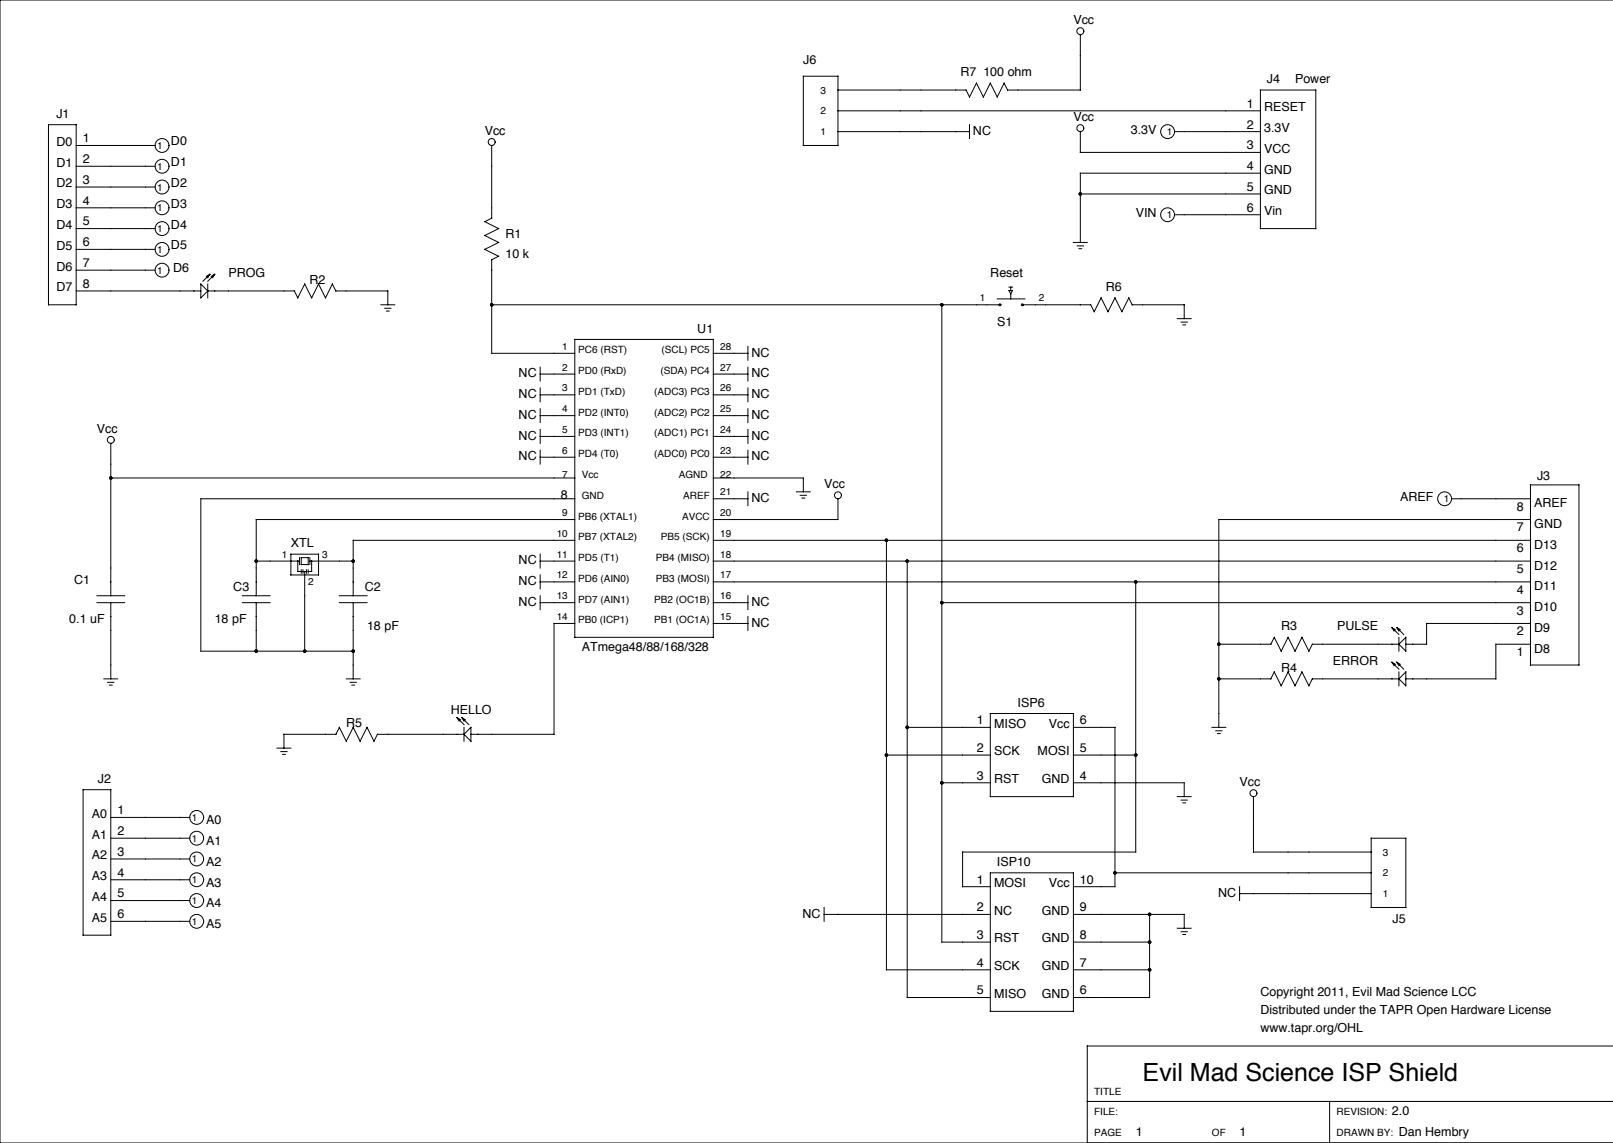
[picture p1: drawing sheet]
<svg xmlns="http://www.w3.org/2000/svg" width="592mm" height="419mm" viewBox="0 0 592 419" stroke-linecap="round" stroke-linejoin="round" font-family="sans-serif">
<g fill="none" stroke="#000" stroke-width=".37">
<path d="M396.2 12.7v20.3h-26.7l-1.2-2.5M591.7 0h-591.7v419.1h591.7M294.6 27.9h12.7v25.4h-12.7zM368.3 30.5l-2.5 5.1-2.6-5.1-2.5 5.1-2.6-5.1-2.5 5.1-1.3-2.6h-47M462.3 33h20.3v50.8h-20.3zM17.8 45.7h10.1v66.1h-10.1zM27.9 53.3h29M180.3 53.3v26.7l-2.5 1.3 5.1 2.5-5.1 2.6 5.1 2.5-5.1 2.5 5.1 2.6-2.6 1.2M307.3 48.3h48.3M307.3 40.6h155M355.6 45.7v5.1M396.2 48.3v7.6h66.1"/>
<path d="M430.8 48.3h31.5M27.9 61h29M27.9 68.6h29M27.9 76.2h29M396.2 71.1h66.1M430.8 78.7h31.5M462.3 63.5h-66.1v25.4M27.9 83.8h29M27.9 91.4h29M27.9 99.1h29M180.3 95.2v34.3h30.5M393.7 88.9h5.1"/>
<path d="M395.1 90.2h2.3M395.7 91.2h1M27.9 106.7h45.8M73.7 104.1l2.5 2.6-2.5 2.5zM76.2 104.1v5.1M77 100.6l-2.6 2.5M77 100.6l-1.3 .7M77 100.6l-.8 1.3M78.7 100.6l-2.5 2.5M78.7 100.6l-1.2 .7M78.7 100.6l-.7 1.3M121.9 104.1l1.2 2.6h19.1v5.1"/>
<path d="M121.9 104.1l-2.5 5.1-2.6-5.1-2.5 5.1-2.5-5.1-2.6 5.1-1.3-2.5h-31.7M139.7 111.8h5.1M141.1 113h2.3M141.7 114h1M180.3 111.8h186.1M345.4 111.8v233.6h17.8M365.8 109.6h10.1M370.1 105.3h1.2M370.1 106.6h1.2l-.6 1.2zM370.7 105.3v1.3M370.7 107.8v1.8M375.3 111.8h24.7l1.3 2.5 2.6-5.1 2.5 5.1 2.5-5.1 2.6 5.1 2.5-5.1 1.3 2.6h19v5"/>
<path d="M431.8 116.8h5.1M433.2 118.1h2.3M433.8 119.1h1M198.1 137.2h12.7M198.1 134.6v5.1M210.8 124.5h50.8v109.2h-50.8zM261.6 129.5h12.7M261.6 137.2h12.7M274.3 127v5.1M274.3 134.6v5.1M198.1 144.8h12.7M198.1 152.4h12.7"/>
<path d="M198.1 142.2v5.1M198.1 149.9v5M198.1 157.5v5.1M261.6 144.8h12.7M261.6 152.4h12.7M274.3 142.2v5.1M274.3 149.9v5M274.3 157.5v5.1M40.6 175.3h170.2M40.6 162.6v55.8M198.1 160h12.7M198.1 167.6h12.7"/>
<path d="M198.1 165.1v5.1M261.6 175.3h33v5M261.6 160h12.7M261.6 167.6h12.7M274.3 165.1v5.1M561.3 177.8h17.8v66h-17.8zM210.8 190.5h-116.8v27.9M210.8 182.9h-137.1v55.9h55.8M210.8 198.1h-81.3v20.3M261.6 182.9h12.7M261.6 198.1h299.7M274.3 180.3v5.1"/>
<path d="M292.1 180.3h5.1M293.5 181.6h2.3M294.1 182.6h1M307.3 182.9v7.6h-45.7M325.1 198.1v157.5h38.1M532.4 182.9h28.9M561.3 190.5h-114.3v76.2M35.6 218.4h10.1M88.9 218.4h10.2M94 205.7h15.9M106.7 203.2h10.1v7.6h-10.1zM109.2 205.7v3.8h1.3"/>
<path d="M109.9 204.5v2.5M110.5 204.5h2.5v2.5h-2.5zM110.5 208.9v1.3M111.1 208.9v1.3M111.1 209.5h1.3M111.8 209.5v29.3M112.4 208.9v1.3M113 208.9v1.3M113.7 205.7h15.8M113.7 204.5v2.5M114.3 205.7v3.8h-1.3M124.5 218.4h10.1"/>
<path d="M198.1 205.7h12.7M198.1 213.4h12.7M198.1 203.2v5.1M198.1 210.8v5.1M198.1 218.4v5.1M261.6 205.7h299.7M261.6 213.4h299.7M274.3 218.4v5.1M332.7 205.7v160.1h30.5M416.6 213.4v99h-63.5v12.7h10.1M35.6 221h10.1M40.6 221v27.9"/>
<path d="M88.9 221h10.2M94 221v17.8M124.5 221h10.1M129.5 221v27.9M198.1 221h12.7M210.8 228.6h-7.6v40.6h-30.5M261.6 221h12.7M261.6 228.6h12.7M274.3 226.1v5M345.4 221h215.9M447 236.2h19.1M466.1 236.2l1.3-2.5 2.5 5.1 2.5-5.1 2.6 5.1 2.5-5.1 2.6 5.1 1.2-2.6h31.8"/>
<path d="M510.5 230.1l2.6 2.6M510.5 230.1l1.3 .8M510.5 230.1l.8 1.3M512.3 230.1l2.6 2.6M512.3 230.1l1.3 .8M512.3 230.1l.8 1.3M513.1 233.7v5.1M515.6 233.7v5.1l-2.5-2.6zM561.3 236.2h-12.7v12.7h-33M561.3 228.6h-38.1v7.6h-7.6M38.1 248.9h5.1M39.5 250.2h2.3"/>
<path d="M40.1 251.2h1M127 248.9h5.1M128.4 250.2h2.3M129 251.2h1M447 248.9h19.1M466.1 248.9l1.3-2.5 2.5 5.1 2.5-5.1 2.6 5.1 2.5-5.1 2.6 5.1 1.2-2.6h31.8M510.5 242.8l2.6 2.6M510.5 242.8l1.3 .8M510.5 242.8l.8 1.3M512.3 242.8l2.6 2.6M512.3 242.8l1.3 .8M512.3 242.8l.8 1.3"/>
<path d="M513.1 246.4v5.1M515.6 246.4v5.1l-2.5-2.6zM101.6 274.3h5.1M103 275.6h2.3M103.6 276.6h1M123.2 269.2h-19.1v5.1M124.5 266.7l2.5 5.1 2.5-5.1 2.6 5.1 2.5-5.1 2.6 5.1 1.2-2.6h31.8M124.5 266.7l-1.3 2.5M167.6 263.1l2.6 2.6M167.6 263.1l1.3 .8M167.6 263.1l.8 1.3M169.4 263.1l2.6 2.6"/>
<path d="M169.4 263.1l1.3 .8M169.4 263.1l.8 1.3M170.2 269.2l2.5-2.5v5.1zM170.2 266.7v5.1M325.1 276.9h38.1M332.7 266.7h30.5M363.2 261.6h30.5v30.5h-30.5zM393.7 266.7h15.2v58.4h-15.2M393.7 276.9h22.9M444.5 266.7h5.1M445.9 268h2.3M446.5 269h1"/>
<path d="M30.5 289.6h10.1v53.3h-10.1zM40.6 299.7h29M345.4 287h17.8M393.7 287h40.6v5.1M431.8 292.1h5.1M433.2 293.4h2.3M433.8 294.4h1M459.7 292.1v20.3h43.2M40.6 307.3h29M40.6 315h29M502.9 307.3h12.7v25.4h-12.7zM40.6 322.6h29"/>
<path d="M40.6 330.2h29M40.6 337.8h29M302.3 335.3h60.9M302.3 332.7v5.1M363.2 320h30.5v50.8h-30.5zM393.7 335.3h40.6v5.1M408.9 320h94M421.6 335.3v30.5h-27.9M454.7 327.7h48.2M454.7 325.1v5.1M393.7 345.4h27.9M393.7 355.6h27.9"/>
<path d="M431.8 340.4h5.1M433.2 341.6h2.3M433.8 342.6h1M591.7 383.5h-192.9v35.6M398.8 403.9h192.9M487.7 403.9v15.2"/>
<circle cx="396.2" cy="11.4" r="1.27"/>
<circle cx="59.4" cy="53.3" r="2.54"/>
<circle cx="180.3" cy="52.1" r="1.27"/>
<circle cx="396.2" cy="47" r="1.27"/>
<circle cx="428.2" cy="48.3" r="2.54"/>
<circle cx="59.4" cy="61" r="2.54"/>
<circle cx="59.4" cy="76.2" r="2.54"/>
<circle cx="59.4" cy="68.6" r="2.54"/>
<circle cx="428.2" cy="78.7" r="2.54"/>
<circle cx="59.4" cy="99.1" r="2.54"/>
<circle cx="59.4" cy="91.4" r="2.54"/>
<circle cx="59.4" cy="83.8" r="2.54"/>
<circle cx="366.8" cy="111.8" r=".36"/>
<circle cx="375" cy="111.8" r=".36"/>
<circle cx="40.6" cy="161.3" r="1.27"/>
<circle cx="307.3" cy="181.6" r="1.27"/>
<circle cx="529.8" cy="182.9" r="2.54"/>
<circle cx="72.1" cy="299.7" r="2.54"/>
<circle cx="459.7" cy="290.8" r="1.27"/>
<circle cx="72.1" cy="307.3" r="2.54"/>
<circle cx="72.1" cy="315" r="2.54"/>
<circle cx="72.1" cy="330.2" r="2.54"/>
<circle cx="72.1" cy="337.8" r="2.54"/>
<circle cx="72.1" cy="322.6" r="2.54"/>
</g>
<g fill="#000">
<circle cx="396.2" cy="71.1" r=".63"/>
<circle cx="180.3" cy="111.8" r=".64"/>
<circle cx="345.4" cy="111.8" r=".64"/>
<circle cx="40.6" cy="175.3" r=".64"/>
<circle cx="325.1" cy="198.1" r=".64"/>
<circle cx="94" cy="205.7" r=".64"/>
<circle cx="129.5" cy="205.7" r=".64"/>
<circle cx="332.7" cy="205.7" r=".64"/>
<circle cx="416.6" cy="213.4" r=".64"/>
<circle cx="94" cy="238.8" r=".64"/>
<circle cx="111.8" cy="238.8" r=".64"/>
<circle cx="129.5" cy="238.8" r=".64"/>
<circle cx="345.4" cy="221" r=".64"/>
<circle cx="447" cy="236.2" r=".63"/>
<circle cx="447" cy="248.9" r=".63"/>
<circle cx="325.1" cy="276.9" r=".64"/>
<circle cx="332.7" cy="266.7" r=".64"/>
<circle cx="416.6" cy="276.9" r=".64"/>
<circle cx="345.4" cy="287" r=".64"/>
<circle cx="408.9" cy="320" r=".63"/>
<circle cx="421.6" cy="335.3" r=".63"/>
<circle cx="421.6" cy="345.4" r=".63"/>
<circle cx="421.6" cy="355.6" r=".63"/>
</g>
<text font-size="9.2" x="419.1" y="396.2">Evil Mad Science ISP Shield</text>
<g font-size="4.6">
<text x="393.7" y="8.9">Vcc</text>
<text x="294.6" y="23.6">J6</text>
<text x="352.3" y="27.9">R7 100 ohm</text>
<text x="464.7" y="30.5">J4</text>
<text x="475" y="30.5">Power</text>
<text x="457.3" y="39.5">1</text>
<text x="463.7" y="40.8">RESET</text>
<text x="20.7" y="43.2">J1</text>
<text x="393.7" y="44.4">Vcc</text>
<text x="457.3" y="47.1">2</text>
<text x="20.7" y="53.5">D0</text>
<text x="30.4" y="52.2">1</text>
<text x="62.7" y="53.3">D0</text>
<text x="177.8" y="49.5">Vcc</text>
<text x="356.9" y="49.5">NC</text>
<text x="414.7" y="49">3.3V</text>
<text x="463.7" y="48.4">3.3V</text>
<text x="30.4" y="59.8">2</text>
<text x="457.3" y="54.7">3</text>
<text x="463.7" y="56">VCC</text>
<text x="20.7" y="61.1">D1</text>
<text x="62.7" y="61">D1</text>
<text x="457.3" y="62.4">4</text>
<text x="463.7" y="63.6">GND</text>
<text x="20.7" y="68.7">D2</text>
<text x="30.4" y="67.4">3</text>
<text x="62.7" y="68.6">D2</text>
<text x="457.3" y="70">5</text>
<text x="463.7" y="71.2">GND</text>
<text x="20.7" y="76.3">D3</text>
<text x="30.4" y="75.1">4</text>
<text x="62.7" y="76.2">D3</text>
<text x="457.3" y="77.6">6</text>
<text x="20.7" y="83.9">D4</text>
<text x="30.4" y="82.7">5</text>
<text x="62.7" y="83.8">D4</text>
<text x="416.5" y="79.5">VIN</text>
<text x="463.7" y="78.9">Vin</text>
<text x="185.4" y="87.1">R1</text>
<text x="20.7" y="91.6">D5</text>
<text x="30.4" y="90.3">6</text>
<text x="62.7" y="91.4">D5</text>
<text x="185.4" y="94.7">10 k</text>
<text x="20.7" y="99.2">D6</text>
<text x="30.4" y="97.9">7</text>
<text x="63.5" y="99.8">D6</text>
<text x="83.8" y="101.6">PROG</text>
<text x="363.2" y="101.6">Reset</text>
<text x="20.7" y="106.8">D7</text>
<text x="30.4" y="105.5">8</text>
<text x="113.5" y="104.1">R2</text>
<text x="405.6" y="106.7">R6</text>
<text x="365.8" y="119.4">S1</text>
<text x="255.8" y="121.9">U1</text>
<text x="275.6" y="130.7">NC</text>
<text x="190.2" y="138.4">NC</text>
<text x="275.6" y="138.4">NC</text>
<text x="190.2" y="146">NC</text>
<text x="275.6" y="146">NC</text>
<text x="190.2" y="153.6">NC</text>
<text x="275.6" y="153.6">NC</text>
<text x="35.6" y="158.8">Vcc</text>
<text x="190.2" y="161.2">NC</text>
<text x="275.6" y="161.2">NC</text>
<text x="190.2" y="168.8">NC</text>
<text x="275.6" y="168.8">NC</text>
<text x="302.3" y="179.1">Vcc</text>
<text x="563.8" y="176">J3</text>
<text x="205.7" y="182.9">8</text>
<text x="275.6" y="184.1">NC</text>
<text x="513.5" y="183.6">AREF</text>
<text x="556.4" y="187.2">8</text>
<text x="562.7" y="186">AREF</text>
<text x="556.4" y="194.8">7</text>
<text x="562.7" y="193.7">GND</text>
<text x="106.7" y="200.7">XTL</text>
<text x="556.4" y="202.5">6</text>
<text x="562.7" y="201.3">D13</text>
<text x="190.2" y="206.9">NC</text>
<text x="556.4" y="210">5</text>
<text x="562.7" y="208.9">D12</text>
<text x="27.2" y="214.2">C1</text>
<text x="190.2" y="214.6">NC</text>
<text x="85.6" y="216.7">C3</text>
<text x="133.8" y="216.7">C2</text>
<text x="556.4" y="217.7">4</text>
<text x="562.7" y="216.5">D11</text>
<text x="190.2" y="222.2">NC</text>
<text x="275.6" y="222.2">NC</text>
<text x="556.4" y="225.3">3</text>
<text x="562.7" y="224.1">D10</text>
<text x="25.4" y="228.6">0.1 uF</text>
<text x="78.7" y="228.6">18 pF</text>
<text x="134.6" y="231.1">18 pF</text>
<text x="275.6" y="229.8">NC</text>
<text x="469.9" y="231.1">R3</text>
<text x="490.4" y="231.1">PULSE</text>
<text x="556.4" y="232.9">2</text>
<text x="562.7" y="231.8">D9</text>
<text x="213.4" y="238.8">ATmega48/88/168/328</text>
<text x="562.7" y="239.4">D8</text>
<text x="488.9" y="243.8">ERROR</text>
<text x="556.4" y="240.5">1</text>
<text x="469.9" y="246.4">R4</text>
<text x="165.3" y="261.6">HELLO</text>
<text x="373.3" y="259.1">ISP6</text>
<text x="127" y="266.7">R5</text>
<text x="358.3" y="265.6">1</text>
<text x="364.6" y="266.8">MISO</text>
<text x="384.7" y="266.8">Vcc</text>
<text x="396.1" y="265.6">6</text>
<text x="358.3" y="275.7">2</text>
<text x="396.1" y="275.7">5</text>
<text x="364.6" y="277">SCK</text>
<text x="380.6" y="277">MOSI</text>
<text x="35.9" y="287">J2</text>
<text x="358.3" y="285.9">3</text>
<text x="364.6" y="287.1">RST</text>
<text x="382.1" y="287.1">GND</text>
<text x="396.1" y="285.9">4</text>
<text x="454.7" y="288.3">Vcc</text>
<text x="33.6" y="299.8">A0</text>
<text x="43.1" y="298.6">1</text>
<text x="75.7" y="302.3">A0</text>
<text x="33.6" y="307.5">A1</text>
<text x="43.1" y="306.2">2</text>
<text x="75.7" y="309.9">A1</text>
<text x="33.6" y="315.1">A2</text>
<text x="43.1" y="313.8">3</text>
<text x="75.7" y="317.5">A2</text>
<text x="365.6" y="317.5">ISP10</text>
<text x="33.6" y="322.7">A3</text>
<text x="43.1" y="321.4">4</text>
<text x="358.3" y="324">1</text>
<text x="396.1" y="324">10</text>
<text x="43.1" y="329.1">5</text>
<text x="75.7" y="325.1">A3</text>
<text x="364.6" y="325.2">MOSI</text>
<text x="384.7" y="325.2">Vcc</text>
<text x="446.8" y="328.9">NC</text>
<text x="33.6" y="330.3">A4</text>
<text x="75.7" y="332.7">A4</text>
<text x="358.3" y="334.1">2</text>
<text x="364.6" y="335.4">NC</text>
<text x="382.1" y="335.4">GND</text>
<text x="396.1" y="334.1">9</text>
<text x="33.6" y="337.9">A5</text>
<text x="43.1" y="336.7">6</text>
<text x="75.7" y="340.4">A5</text>
<text x="294.4" y="336.5">NC</text>
<text x="510.8" y="338.6">J5</text>
<text x="358.3" y="344.3">3</text>
<text x="364.6" y="345.6">RST</text>
<text x="382.1" y="345.6">GND</text>
<text x="396.1" y="344.3">8</text>
<text x="358.3" y="354.5">4</text>
<text x="364.6" y="355.7">SCK</text>
<text x="382.1" y="355.7">GND</text>
<text x="396.1" y="354.5">7</text>
<text x="358.3" y="364.6">5</text>
<text x="364.6" y="365.9">MISO</text>
<text x="382.1" y="365.9">GND</text>
<text x="396.1" y="364.6">6</text>
<text x="462.3" y="365.3">Copyright 2011, Evil Mad Science LCC</text>
<text x="462.3" y="371.9">Distributed under the TAPR Open Hardware License</text>
<text x="462.3" y="378.5">www.tapr.org/OHL</text>
<text x="510.5" y="408.9">2.0</text>
<text x="416.6" y="416.6">1</text>
<text x="454.7" y="416.6">1</text>
<text x="513.1" y="416.6">Dan Hembry</text>
</g>
<g font-size="3.7">
<text x="301" y="34.3">3</text>
<text x="301" y="41.9">2</text>
<text x="301" y="49.5">1</text>
<text x="428" y="49.5">1</text>
<text x="57.6" y="54.6">1</text>
<text x="57.6" y="62.2">1</text>
<text x="57.6" y="69.9">1</text>
<text x="57.6" y="77.5">1</text>
<text x="428" y="80">1</text>
<text x="57.6" y="85.1">1</text>
<text x="57.6" y="92.7">1</text>
<text x="57.6" y="100.3">1</text>
<text x="359.4" y="110.5">1</text>
<text x="381" y="110.5">2</text>
<text x="206.2" y="128.3">1</text>
<text x="212.1" y="129.5">PC6 (RST)</text>
<text x="242.6" y="129.5">(SCL) PC5</text>
<text x="264.2" y="128.3">28</text>
<text x="206.2" y="135.9">2</text>
<text x="212.1" y="137.2">PD0 (RxD)</text>
<text x="242.2" y="137.2">(SDA) PC4</text>
<text x="264.2" y="135.9">27</text>
<text x="206.2" y="143.5">3</text>
<text x="264.2" y="143.5">26</text>
<text x="212.1" y="144.8">PD1 (TxD)</text>
<text x="240" y="144.8">(ADC3) PC3</text>
<text x="206.2" y="151.1">4</text>
<text x="212.1" y="152.4">PD2 (INT0)</text>
<text x="240" y="152.4">(ADC2) PC2</text>
<text x="264.2" y="151.1">25</text>
<text x="206.2" y="158.8">5</text>
<text x="212.1" y="160">PD3 (INT1)</text>
<text x="240" y="160">(ADC1) PC1</text>
<text x="264.2" y="158.8">24</text>
<text x="206.2" y="166.4">6</text>
<text x="212.1" y="167.6">PD4 (T0)</text>
<text x="240" y="167.6">(ADC0) PC0</text>
<text x="264.2" y="166.4">23</text>
<text x="206.2" y="175.3">7</text>
<text x="213.4" y="175.3">Vcc</text>
<text x="248.9" y="175.3">AGND</text>
<text x="264.2" y="175.3">22</text>
<text x="213.4" y="182.9">GND</text>
<text x="250.6" y="182.9">AREF</text>
<text x="264.2" y="181.6">21</text>
<text x="529.6" y="184.1">1</text>
<text x="206.2" y="189.2">9</text>
<text x="212.1" y="190.5">PB6 (XTAL1)</text>
<text x="250.2" y="190.5">AVCC</text>
<text x="264.2" y="189.2">20</text>
<text x="204.2" y="196.8">10</text>
<text x="264.2" y="196.8">19</text>
<text x="212.1" y="198.1">PB7 (XTAL2)</text>
<text x="242.4" y="198.1">PB5 (SCK)</text>
<text x="103.4" y="204.5">1</text>
<text x="118.1" y="204.5">3</text>
<text x="204.2" y="204.5">11</text>
<text x="212.1" y="205.7">PD5 (T1)</text>
<text x="240.6" y="205.7">PB4 (MISO)</text>
<text x="264.2" y="204.5">18</text>
<text x="113" y="214.7">2</text>
<text x="204.2" y="212.1">12</text>
<text x="212.1" y="213.4">PD6 (AIN0)</text>
<text x="240.6" y="213.4">PB3 (MOSI)</text>
<text x="264.2" y="212.1">17</text>
<text x="204.2" y="219.7">13</text>
<text x="212.1" y="221">PD7 (AIN1)</text>
<text x="240" y="221">PB2 (OC1B)</text>
<text x="264.2" y="219.7">16</text>
<text x="204.2" y="227.3">14</text>
<text x="264.2" y="227.3">15</text>
<text x="212.1" y="228.6">PB0 (ICP1)</text>
<text x="240" y="228.6">PB1 (OC1A)</text>
<text x="70.3" y="301">1</text>
<text x="70.3" y="308.6">1</text>
<text x="70.3" y="316.2">1</text>
<text x="507.2" y="313.7">3</text>
<text x="70.3" y="323.8">1</text>
<text x="507.2" y="321.3">2</text>
<text x="507.2" y="328.9">1</text>
<text x="70.3" y="331.5">1</text>
<text x="70.3" y="339.1">1</text>
<text x="401.3" y="401.3">TITLE</text>
<text x="401.3" y="408.9">FILE:</text>
<text x="490.2" y="408.9">REVISION:</text>
<text x="401.3" y="416.6">PAGE</text>
<text x="444.5" y="416.6">OF</text>
<text x="490.2" y="416.6">DRAWN BY:</text>
</g>
</svg>
